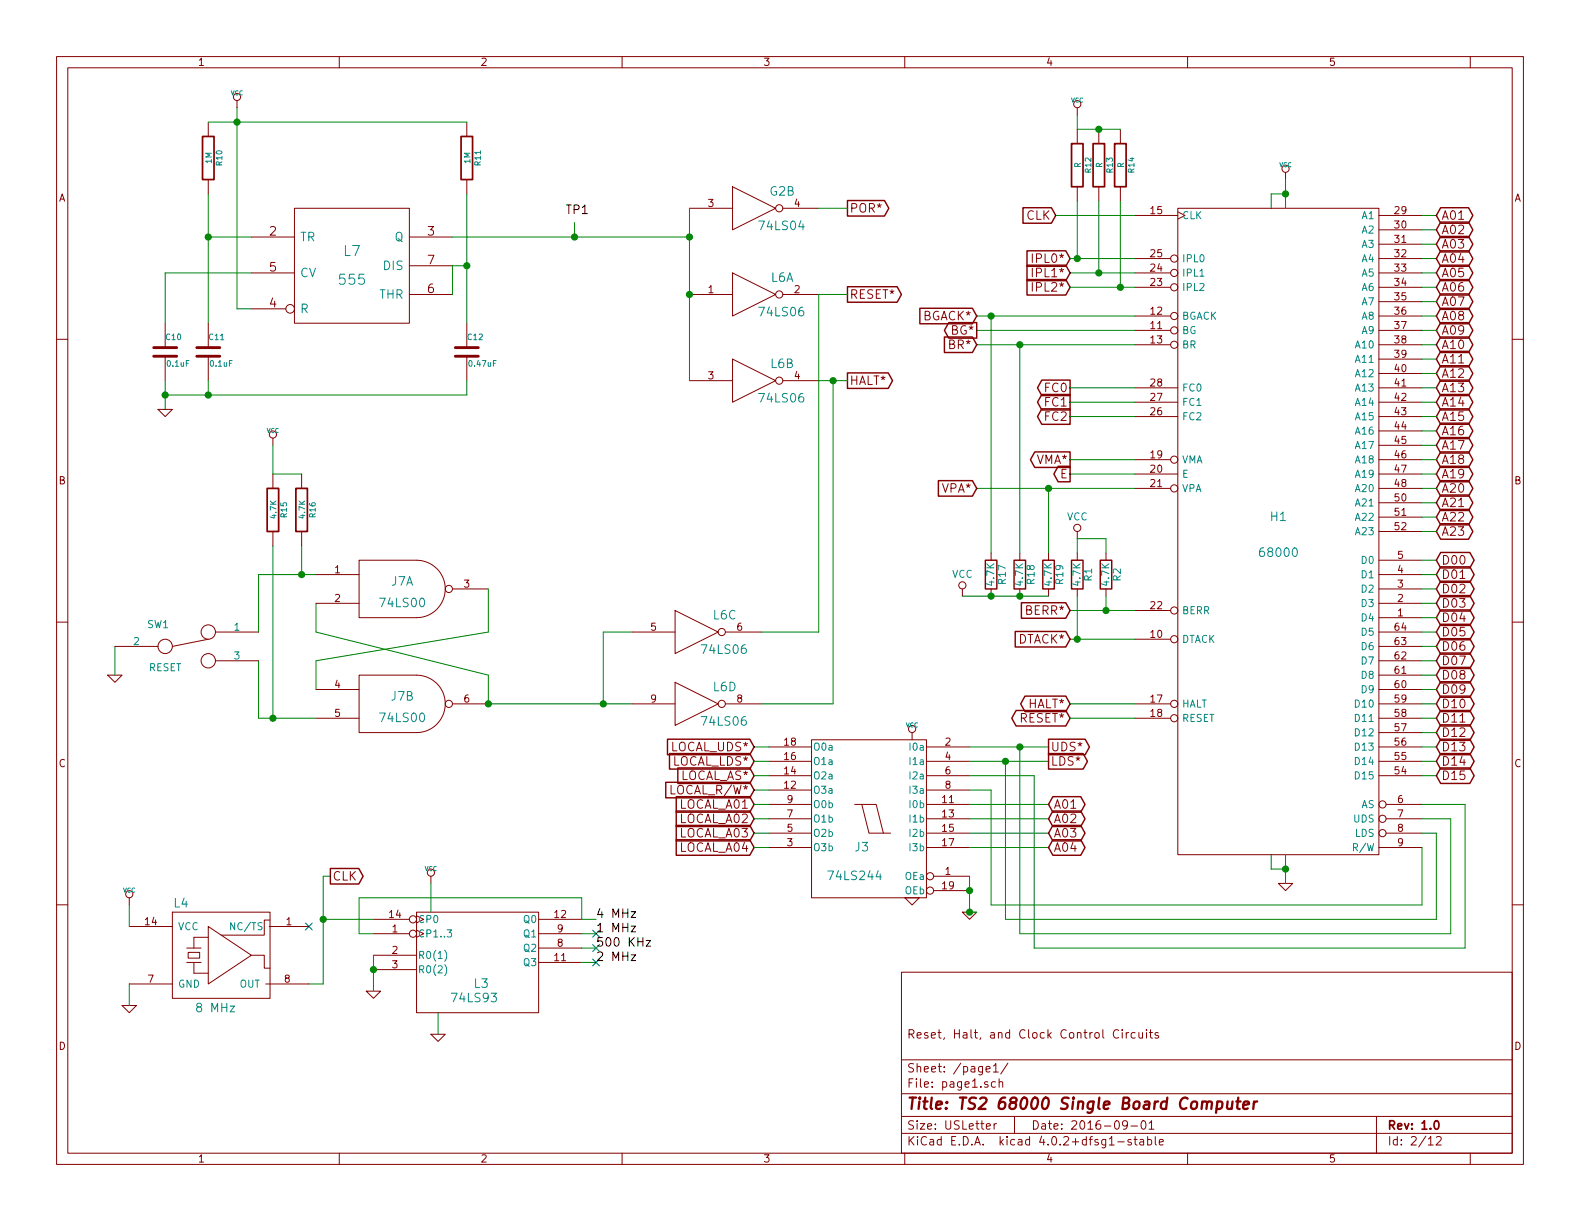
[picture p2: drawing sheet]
<svg xmlns="http://www.w3.org/2000/svg" width="279mm" height="216mm" viewBox="0 0 279 216" stroke-linecap="round" stroke-linejoin="round" font-family="sans-serif">
<g fill="none" stroke="#840000" stroke-width=".18">
<path d="M10 10h259.4v195.9h-259.4zM12 12h255.4v191.9h-255.4zM41.9 17.8v1.3M60 10v2M110 10v2M160 10v2M190.5 19.1v1.2M210 10v2M260 10v2M36.8 21.6v2.5M36.8 31.8v2.5M52.1 36.8h20.3v20.4h-20.3z"/>
<path d="M82.5 21.6v2.5M82.5 31.8v2.5M121.9 36.8h7.6M129.5 33l7.7 3.8-7.7 3.8zM138.4 36.8h6.4M190.5 22.9v2.5M190.5 33v2.6M194.3 22.9v2.5M194.3 33v2.6M198.1 22.9v2.5M198.1 33v2.6M200.7 38.1h7.6"/>
<path d="M208.3 36.8h35.5v114.3h-35.5zM208.3 37.5l1.2 .6-1.2 .6M227.3 30.5v1.3M243.8 38.1h7.7M10 60h2M29.2 57.2v4.3M36.8 57.2v4.3M44.4 48.3h7.7M44.4 41.9h7.7M44.4 54.6h6.1M72.4 41.9h7.6M72.4 52.1h7.6"/>
<path d="M72.4 47h7.6M82.5 57.2v4.3M121.9 52.1h7.6M129.5 48.3l7.7 3.8-7.7 3.8zM138.4 52.1h6.4M200.7 58.4h6.3M200.7 55.9h6.3M200.7 45.7h6.3M200.7 50.8h6.3M200.7 48.3h6.3M243.8 40.6h7.7M243.8 58.4h7.7"/>
<path d="M243.8 43.2h7.7M243.8 55.9h7.7M243.8 45.7h7.7M243.8 50.8h7.7M243.8 48.3h7.7M243.8 53.3h7.7M267.4 60h2M27.9 72.4h2.6l-1.3 1.3zM29.2 63v4.3M36.8 63v4.3M48.3 77.5v1.2M82.5 63v4.3"/>
<path d="M121.9 67.3h7.6M129.5 63.5l7.7 3.8-7.7 3.8zM138.4 67.3h6.4M200.7 68.6h7.6M200.7 71.1h7.6M200.7 61h6.3M200.7 73.7h7.6M243.8 66h7.7M243.8 68.6h7.7M243.8 71.1h7.7M243.8 61h7.7M243.8 73.7h7.7"/>
<path d="M243.8 76.2h7.7M243.8 78.7h7.7M243.8 63.5h7.7M48.3 83.8v2.6M48.3 94v2.5M53.3 83.8v2.6M53.3 94v2.5M63.5 99.1h10.2a5.1 5.1 0 0 1 5 5 5.1 5.1 0 0 1-5 5.1h-10.2zM175.3 97.8v1.3M180.3 97.8v1.3M185.4 97.8v1.3M190.5 94v1.3"/>
<path d="M190.5 97.8v1.3M195.6 97.8v1.3M200.7 83.8h7.6M200.7 86.4h6.3M200.7 81.3h6.3M243.8 99.1h7.7M243.8 83.8h7.7M243.8 88.9h7.7M243.8 86.4h7.7M243.8 91.4h7.7M243.8 94h7.7M243.8 81.3h7.7"/>
<path d="M10 110h2M19 119.4h2.6l-1.3 1.3zM20.3 114.3h7.6M36.8 113l-6.3 1.3M38.1 116.8h7.6M38.1 111.8h7.6M55.9 106.7h7.6M55.9 101.6h7.6M63.5 119.4h10.2a5.1 5.1 0 0 1 5 5.1 5.1 5.1 0 0 1-5 5h-10.2zM80 104.1h6.4M111.8 111.8h7.6M119.4 108l7.6 3.8-7.6 3.8z"/>
<path d="M128.3 111.8h6.3M170.2 104.1v1.3M175.3 104.1v1.3M180.3 104.1v1.3M185.4 104.1v1.3M190.5 104.1v1.3M195.6 104.1v1.3M200.7 113h6.3M200.7 108h6.3M243.8 109.2h7.7M243.8 106.7h7.7M243.8 104.1h7.7"/>
<path d="M243.8 101.6h7.7M243.8 119.4h7.7M243.8 116.8h7.7M243.8 114.3h7.7M243.8 111.8h7.7M267.4 110h2M55.9 121.9h7.6M55.9 127h7.6M80 124.5h6.4M111.8 124.5h7.6M119.4 120.7l7.6 3.8-7.6 3.8zM128.3 124.5h6.3"/>
<path d="M135.9 137.2h7.6M135.9 134.6h7.6M135.9 132.1h7.6M135.9 139.7h7.6M143.5 130.8h20.3v28h-20.3zM161.3 129.5v1.3M163.8 137.2h7.6M163.8 134.6h7.6M163.8 132.1h7.6M163.8 139.7h7.6M200.7 124.5h6.3M200.7 127h6.3"/>
<path d="M243.8 121.9h7.7M243.8 137.2h7.7M243.8 134.6h7.7M243.8 132.1h7.7M243.8 124.5h7.7M243.8 129.5h7.7M243.8 127h7.7M10 160h2M22.9 158.8v1.2M76.2 154.9v1.3M135.9 142.2h7.6M135.9 144.8h7.6"/>
<path d="M135.9 147.3h7.6M135.9 149.9h7.6M151.1 142.2h3.8l1.3 5.1h1.3M152.4 142.2l1.3 5.1h2.5M160 158.8h2.6l-1.3 1.2zM163.8 142.2h7.6M163.8 144.8h7.6M163.8 147.3h7.6M163.8 149.9h7.6M165.1 154.9h6.3M165.1 157.5h6.3M226.1 156.2h2.5l-1.3 1.3z"/>
<path d="M243.8 149.9h7.7M245.1 142.2h6.4M245.1 144.8h6.4M245.1 147.3h6.4M267.4 160h2M21.6 177.8h2.5l-1.2 1.3zM22.9 163.8h7.6M22.9 174h7.6M30.5 161.3h17.3v15.2h-17.3zM33 167.6h2.6M33 170.2h2.6M33.3 168.4h2v1h-2z"/>
<path d="M34.3 170.2v1.9h2.5M36.8 165.7h-2.5v1.9M36.8 163.8l7.6 5.1-7.6 5.1zM44.4 168.9h2.3v2.3h1.1M47 174h7.6M47.6 163.8h7M47.8 162.7h-1.1v2.7h-7.6M64.8 175.3h2.5l-1.3 1.2zM66 165.1h6.4M66 168.9h7.7M66 171.5h7.7M66 162.6h6.4"/>
<path d="M73.7 161.3h21.5v17.8h-21.5zM95.2 165.1h7.7M95.2 167.6h7.7M95.2 170.2h7.7M95.2 162.6h7.7M159.4 171.9h108v32h-108zM170.2 161.3h2.5l-1.3 1.3zM76.2 182.9h2.5l-1.2 1.3zM159.4 197.4h108M159.4 193.4h108M159.4 187.4h108M174.4 189.1l.7-.2-.1-.3h-.4l-.2 .2v.7h.6"/>
<path d="M174.4 199.2l.7-.2v-.2l-.4-.1-.3 .2 .1 .7h.6M175.7 188.5l.4-.4v1.5M175.7 189.6h.8M175.8 198.7v1M176 191.3h-.4l-.3 .2 .1 .6 .2 .2 .4-.1M176.2 198.7l-.4 .3M176.7 191.4l.2-.1h.4v1M176.7 190.8v1.5M178.2 188l-1.2 1.9M179.4 197.4v3M197.8 182.2a.7 .7 0 0 0-.9 .2 .7 .7 0 0 0 .1 1 .55 .55 0 0 0 .8 0M198.5 182.1v.1"/>
<path d="M198.5 182.6v1M199.2 182.6v1M199.4 198.8l-.3 .3h-.3l-.3-.3v-.3l.2-.3h.4l.2 .1a1.19 1.19 0 0 1-.2 1.3l-.4 .1M199.6 182.6l-.4 .3M200 199.1h1.1M200.7 182.7l-.4-.1-.3 .3 .1 .5 .2 .2 .4-.1M201.4 182.6l.1 .9 .3 .1 .2-.2M202 198.2h.1a.81 .81 0 0 1 .6 .6 .81 .81 0 0 1-.3 .8l-.1 .1a.8 .8 0 0 1-.6-.7 .8 .8 0 0 1 .3-.8zM202 182.6v1M202.7 182.1v.1M202.7 182.6v1M203.2 198.6l.4-.4v1.5"/>
<path d="M203.2 199.7h.9M203.3 182.6h.5M203.5 182.1v1.3l.3 .2M204.8 182.7a.37 .37 0 0 0-.6 .1l.1 .2 .5 .1 .1 .2-.2 .3-.5-.1M243.4 197.4v6.5M60 203.9v2M110 203.9v2M159.4 200.4h108M160 203.9v2M197.7 201.9h1.1M200 201.5a.37 .37 0 0 0-.6 .2l.1 .2 .5 .1 .1 .2-.2 .3-.5-.1M200.5 201.5h.6"/>
<path d="M200.7 201v1.3l.4 .2M201.6 201.5h.6v1M202.2 201.8l-.4 .1-.3 .2 .3 .4 .4-.1M202.9 201.5h.5l.3 .3-.2 .6h-.6M202.9 201v1.5M204.3 201v1.3l.2 .2M205 202l.7-.2v-.3h-.5l-.2 .2 .1 .7h.6M210 203.9v2M252.6 201.4l.4-.4v1.5M252.6 202.5h.8M254 201.1l.2-.1h.4l.3 .4-1 1.1h1M260 203.9v2"/>
<circle cx="41.9" cy="17.1" r=".63"/>
<circle cx="190.5" cy="18.4" r=".63"/>
<circle cx="137.8" cy="36.8" r=".63"/>
<circle cx="227.3" cy="29.8" r=".63"/>
<circle cx="51.3" cy="54.6" r=".76"/>
<circle cx="137.8" cy="52.1" r=".63"/>
<circle cx="207.6" cy="48.3" r=".63"/>
<circle cx="207.6" cy="45.7" r=".63"/>
<circle cx="207.6" cy="55.9" r=".63"/>
<circle cx="207.6" cy="50.8" r=".63"/>
<circle cx="207.6" cy="58.4" r=".63"/>
<circle cx="48.3" cy="76.8" r=".63"/>
<circle cx="137.8" cy="67.3" r=".63"/>
<circle cx="207.6" cy="61" r=".63"/>
<circle cx="190.5" cy="93.3" r=".63"/>
<circle cx="207.6" cy="86.4" r=".63"/>
<circle cx="207.6" cy="81.3" r=".63"/>
<circle cx="29.2" cy="114.3" r="1.27"/>
<circle cx="36.8" cy="111.8" r="1.27"/>
<circle cx="36.8" cy="116.8" r="1.27"/>
<circle cx="79.4" cy="104.1" r=".63"/>
<circle cx="127.6" cy="111.8" r=".63"/>
<circle cx="170.2" cy="103.5" r=".63"/>
<circle cx="207.6" cy="113" r=".63"/>
<circle cx="207.6" cy="107.9" r=".63"/>
<circle cx="79.4" cy="124.5" r=".63"/>
<circle cx="127.6" cy="124.5" r=".63"/>
<circle cx="161.3" cy="128.9" r=".63"/>
<circle cx="207.6" cy="124.5" r=".63"/>
<circle cx="207.6" cy="127" r=".63"/>
<circle cx="22.9" cy="158.1" r=".63"/>
<circle cx="76.2" cy="154.3" r=".63"/>
<circle cx="164.5" cy="157.5" r=".63"/>
<circle cx="164.5" cy="154.9" r=".63"/>
<circle cx="244.5" cy="147.3" r=".63"/>
<circle cx="244.5" cy="142.2" r=".63"/>
<circle cx="244.5" cy="144.8" r=".63"/>
<circle cx="73" cy="162.6" r=".63"/>
<circle cx="73" cy="165.1" r=".63"/>
</g>
<path d="M35.8 24.1h2v7.7h-2zM81.5 24.1h2.1v7.7h-2.1zM189.5 25.4h2v7.6h-2zM193.3 25.4h2v7.6h-2zM197.1 25.4h2v7.6h-2zM47.2 86.4h2.1v7.6h-2.1zM52.3 86.4h2.1v7.6h-2.1zM253.7 198.3l.2-.1a.81 .81 0 0 1 .6 .6 .81 .81 0 0 1-.2 .8l-.2 .1a.79 .79 0 0 1-.4-1.4z" fill="none" stroke="#840000" stroke-width=".3"/>
<path d="M215.3 194.8a.65 .65 0 0 1 .8 .1l-.1 1a.67 .67 0 0 1-.9 .1M215.3 194.8l-.3 2M217.1 194.8l-.1 1.2a.56 .56 0 0 0 .8-.1M218 194.8l-.2 1.3M218.6 194.8h.8M219 194.1l-.2 1.7v.2l.4 .1M219.9 195.4l1-.2-.1-.4h-.8l-.2 1 .3 .3 .5-.1M221.8 194.8l-.2 1.3M222.3 194.8a.54 .54 0 0 0-.6 .3" fill="none" stroke="#840000" stroke-width=".41"/>
<path d="M78.6 168a1.51 1.51 0 0 1 0 2M78.6 170.6a1.51 1.51 0 0 1 0 1.9" fill="none" stroke="#008484" stroke-width=".18"/>
<path d="M27.2 63h4M27.2 61.5h4M34.8 63h4.1M34.8 61.5h4.1M80.5 63h4.1M80.5 61.5h4.1" fill="none" stroke="#840000" stroke-width=".51"/>
<g fill="none" stroke="#840000" stroke-width=".25">
<path d="M149.9 35.5h6.5l.8 1.3-.8 1.4h-6.5zM180.9 36.7h5l.8 1.4-.8 1.4h-5zM254.8 39.3h4.9l.8 1.3-.8 1.4h-4.9l-.8-1.4zM254.8 36.7h4.9l.8 1.4-.8 1.4h-4.9l-.8-1.4zM149.9 50.7h8.7l.8 1.4-.8 1.3h-8.7zM162.7 54.5h9.3l.7 1.4-.7 1.4h-9.3zM167 59.6h5l.7 1.4-.7 1.3h-5zM167.8 57h4.9v2.8h-4.9l-.8-1.4zM181.6 44.3h6.9l.7 1.4-.7 1.4h-6.9zM181.6 46.9h6.9l.7 1.4-.7 1.3h-6.9zM181.6 49.4h6.9l.7 1.4-.7 1.4h-6.9zM254.8 46.9h4.9l.8 1.4-.8 1.3h-4.9l-.8-1.3z"/>
<path d="M254.8 49.4h4.9l.8 1.4-.8 1.4h-4.9l-.8-1.4zM254.8 52h4.9l.8 1.3-.8 1.4h-4.9l-.8-1.4zM254.8 54.5h4.9l.8 1.4-.8 1.4h-4.9l-.8-1.4zM254.8 57h4.9l.8 1.4-.8 1.4h-4.9l-.8-1.4zM254.8 59.6h4.9l.8 1.4-.8 1.3h-4.9l-.8-1.3zM254.8 44.3h4.9l.8 1.4-.8 1.4h-4.9l-.8-1.4zM254.8 41.8h4.9l.8 1.4-.8 1.4h-4.9l-.8-1.4zM149.9 65.9h7.2l.7 1.4-.7 1.4h-7.2zM183 79.9h6.2v2.8h-6.2l-.8-1.4zM184.2 67.2h5v2.8h-5l-.7-1.4zM184.2 69.7h5v2.8h-5l-.7-1.4zM184.2 72.3h5v2.7h-5l-.7-1.3z"/>
<path d="M254.8 67.2h4.9l.8 1.4-.8 1.4h-4.9l-.8-1.4zM254.8 62.1h4.9l.8 1.4-.8 1.4h-4.9l-.8-1.4zM254.8 64.7h4.9l.8 1.3-.8 1.4h-4.9l-.8-1.4zM254.8 69.7h4.9l.8 1.4-.8 1.4h-4.9l-.8-1.4zM254.8 72.3h4.9l.8 1.4-.8 1.3h-4.9l-.8-1.3zM254.8 74.8h4.9l.8 1.4-.8 1.4h-4.9l-.8-1.4zM254.8 77.4h4.9l.8 1.3-.8 1.4h-4.9l-.8-1.4zM254.8 79.9h4.9l.8 1.4-.8 1.4h-4.9l-.8-1.4zM165.9 85h6.1l.7 1.4-.7 1.3h-6.1zM174.2 99.1h2.1v5h-2.1zM179.3 99.1h2.1v5h-2.1zM184.4 99.1h2v5h-2z"/>
<path d="M187.1 82.4h2.1v2.8h-2.1l-.7-1.4zM189.5 99.1h2v5h-2zM194.6 99.1h2v5h-2zM254.8 97.7h5.1l.8 1.4-.8 1.3h-5.1l-.8-1.3zM254.8 82.4h4.9l.8 1.4-.8 1.4h-4.9l-.8-1.4zM254.8 85h4.9l.8 1.4-.8 1.3h-4.9l-.8-1.3zM254.8 87.5h4.9l.8 1.4-.8 1.4h-4.9l-.8-1.4zM254.8 90.1h4.9l.8 1.3-.8 1.4h-4.9l-.8-1.4zM254.8 92.6h4.9l.8 1.4-.8 1.4h-4.9l-.8-1.4zM179.5 111.7h9l.7 1.3-.7 1.4h-9zM180.6 106.6h7.9l.7 1.4-.7 1.3h-7.9zM254.8 100.2h5.1l.8 1.4-.8 1.4h-5.1l-.8-1.4z"/>
<path d="M254.8 102.8h5.1l.8 1.3-.8 1.4h-5.1l-.8-1.4zM254.8 105.3h5.1l.8 1.4-.8 1.4h-5.1l-.8-1.4zM254.8 107.8h5.1l.8 1.4-.8 1.4h-5.1l-.8-1.4zM254.8 110.4h5.1l.8 1.4-.8 1.3h-5.1l-.8-1.3zM254.8 112.9h5.1l.8 1.4-.8 1.4h-5.1l-.8-1.4zM254.8 115.5h5.1l.8 1.3-.8 1.4h-5.1l-.8-1.4zM254.8 118h5.1l.8 1.4-.8 1.4h-5.1l-.8-1.4zM117.7 138.3h14.9l.7 1.4-.7 1.4h-14.9zM118 130.7h14.6l.7 1.4-.7 1.4h-14.6zM118.4 133.2h14.2l.7 1.4-.7 1.4h-14.2zM119.9 135.8h12.7l.7 1.4-.7 1.3h-12.7zM179.7 125.6h8.8l.7 1.4-.7 1.4h-8.8l-.8-1.4z"/>
<path d="M181.3 123.1h7.2l.7 1.4-.7 1.3h-7.2l-.8-1.3zM185.4 130.7h6.5l.8 1.4-.8 1.4h-6.5zM185.4 133.2h6.1l.8 1.4-.8 1.4h-6.1zM254.8 120.5h5.1l.8 1.4-.8 1.4h-5.1l-.8-1.4zM254.8 123.1h5.1l.8 1.4-.8 1.3h-5.1l-.8-1.3zM254.8 125.6h5.1l.8 1.4-.8 1.4h-5.1l-.8-1.4zM254.8 128.2h5.1l.8 1.3-.8 1.4h-5.1l-.8-1.4zM254.8 130.7h5.1l.8 1.4-.8 1.4h-5.1l-.8-1.4zM254.8 133.2h5.1l.8 1.4-.8 1.4h-5.1l-.8-1.4zM254.8 135.8h5.1l.8 1.4-.8 1.3h-5.1l-.8-1.3zM58.4 153.6h5l.8 1.3-.8 1.4h-5zM119.6 140.9h13l.7 1.3-.7 1.4h-13z"/>
<path d="M119.6 143.4h13l.7 1.4-.7 1.4h-13zM119.6 145.9h13l.7 1.4-.7 1.4h-13zM119.6 148.5h13l.7 1.4-.7 1.3h-13zM186.2 140.9h4.9l.8 1.3-.8 1.4h-4.9l-.8-1.4zM186.2 148.5h4.9l.8 1.4-.8 1.3h-4.9l-.8-1.3zM186.2 145.9h4.9l.8 1.4-.8 1.4h-4.9l-.8-1.4zM186.2 143.4h4.9l.8 1.4-.8 1.4h-4.9l-.8-1.4z"/>
</g>
<path d="M54 163.2l1.2 1.2M55.2 163.2l-1.2 1.2M104.8 164.5l1.2 1.2M104.8 167l1.2 1.2M104.8 169.6l1.2 1.2M106 164.5l-1.2 1.2M106 167l-1.2 1.2M106 169.6l-1.2 1.2" fill="none" stroke="#000084" stroke-width=".18"/>
<path d="M111.6 161.2h.8l-.8 1h.8M111.6 163.8h.8l-.8 1h.8M111.6 168.8h.8l-.8 1h.8M114.3 166.3h.8l-.8 1h.8" fill="none" stroke="#000" stroke-width=".18"/>
<g fill="none" stroke="#008400" stroke-width=".18">
<path d="M41.9 19.1v35.5h2.5M36.8 34.3v22.9M36.8 21.6h45.7M82.5 34.3v22.9M101.6 39.4v2.5M121.9 36.8v30.5M144.8 36.8h5.1M186.7 38.1h14M190.5 20.3v2.6h7.6M190.5 35.6v10.1M194.3 35.6v12.7M198.1 35.6v15.2"/>
<path d="M227.3 34.3h-2.5v2.5M227.3 31.8v5M251.5 38.1h2.5M36.8 41.9h7.6M44.4 48.3h-15.2v8.9M80 41.9h41.9M82.5 47h-2.5v5.1M149.9 52.1h-5.1v59.7h-10.2M172.7 55.9h28M172.7 58.4h28M175.3 55.9v41.9M189.2 45.7h11.5"/>
<path d="M189.2 48.3h11.5M189.2 50.8h11.5M251.5 45.7h2.5M251.5 48.3h2.5M251.5 50.8h2.5M251.5 55.9h2.5M251.5 43.2h2.5M251.5 40.6h2.5M251.5 53.3h2.5M251.5 58.4h2.5M29.2 67.3v5.1M36.8 67.3v2.6"/>
<path d="M48.3 78.7v5.1h5M82.5 67.3v2.6h-53.3M144.8 67.3h5.1M147.3 67.3v57.2h-12.7M172.7 61h28M180.3 61v36.8M189.2 68.6h11.5M189.2 71.1h11.5M189.2 73.7h11.5M251.5 68.6h2.5M251.5 71.1h2.5M251.5 73.7h2.5"/>
<path d="M251.5 61h2.5M251.5 63.5h2.5M251.5 66h2.5M251.5 78.7h2.5M251.5 76.2h2.5M48.3 96.5v30.5M53.3 96.5v5.1M172.7 86.4h28M185.4 86.4v11.4M189.2 83.8h11.5M189.2 81.3h11.5M190.5 97.8v-2.5h5.1v2.5"/>
<path d="M251.5 83.8h2.5M251.5 86.4h2.5M251.5 99.1h2.5M251.5 81.3h2.5M251.5 94h2.5M251.5 91.4h2.5M251.5 88.9h2.5M20.3 114.3v5.1M45.7 116.8v10.2h10.2M55.9 101.6h-10.2v10.2M55.9 106.7v5.1l30.5 7.6v5.1h25.4M86.4 104.1v7.7l-30.5 5v5.1"/>
<path d="M111.8 111.8h-5.1v12.7M170.2 105.4h15.2M189.2 113h11.5M189.2 108h11.5M190.5 105.4v7.6M195.6 105.4v2.6M251.5 101.6h2.5M251.5 111.8h2.5M251.5 119.4h2.5M251.5 116.8h2.5M251.5 114.3h2.5M251.5 109.2h2.5"/>
<path d="M251.5 106.7h2.5M251.5 104.1h2.5M133.3 132.1h2.6M133.3 134.6h2.6M133.3 137.2h2.6M133.3 139.7h2.6M171.4 137.2h11.5v30.4h76.2v-25.4h-7.6M171.4 132.1h14M171.4 134.6h14M171.4 139.7h3.9v20.3h76.2v-10.1M177.8 134.6v28h76.2v-15.3h-2.5M180.3 132.1v33h76.2v-20.3h-5"/>
<path d="M189.2 127h11.5M189.2 124.5h11.5M251.5 132.1h2.5M251.5 134.6h2.5M251.5 137.2h2.5M251.5 127h2.5M251.5 124.5h2.5M251.5 129.5h2.5M251.5 121.9h2.5M58.4 154.9h-1.3v19.1h-2.5M76.2 156.2v5.1M133.3 142.2h2.6"/>
<path d="M133.3 144.8h2.6M133.3 147.3h2.6M133.3 149.9h2.6M171.4 142.2h14M171.4 144.8h14M171.4 147.3h14M171.4 149.9h14M171.4 154.9v6.4h1.3M224.8 151.1v2.6h2.5M227.3 151.1v5.1M22.9 160v3.8M22.9 174v3.8"/>
<path d="M57.1 162.6h8.9M66 168.9v6.4M77.5 179.1v3.8M102.9 165.1h2.5M102.9 167.6h2.5M102.9 170.2h2.5M105.4 162.6h-2.5v-3.8h-39.4v6.3h2.5"/>
</g>
<g fill="#008400" stroke="#008400" stroke-width=".25">
<circle cx="227.3" cy="34.3" r=".51"/>
<circle cx="227.3" cy="153.7" r=".51"/>
<circle cx="190.5" cy="45.7" r=".51"/>
<circle cx="194.3" cy="48.3" r=".51"/>
<circle cx="198.1" cy="50.8" r=".51"/>
<circle cx="194.3" cy="22.9" r=".51"/>
<circle cx="66" cy="171.5" r=".51"/>
<circle cx="171.5" cy="157.5" r=".51"/>
<circle cx="171.5" cy="161.3" r=".51"/>
<circle cx="48.3" cy="127" r=".51"/>
<circle cx="53.3" cy="101.6" r=".51"/>
<circle cx="106.7" cy="124.5" r=".51"/>
<circle cx="82.6" cy="47" r=".51"/>
<circle cx="36.8" cy="41.9" r=".51"/>
<circle cx="41.9" cy="21.6" r=".51"/>
<circle cx="36.8" cy="69.9" r=".51"/>
<circle cx="121.9" cy="52.1" r=".51"/>
<circle cx="101.6" cy="41.9" r=".51"/>
<circle cx="57.2" cy="162.6" r=".51"/>
<circle cx="147.3" cy="67.3" r=".51"/>
<circle cx="180.3" cy="105.4" r=".51"/>
<circle cx="175.3" cy="105.4" r=".51"/>
<circle cx="195.6" cy="108" r=".51"/>
<circle cx="190.5" cy="113" r=".51"/>
<circle cx="180.3" cy="61" r=".51"/>
<circle cx="175.3" cy="55.9" r=".51"/>
<circle cx="185.4" cy="86.4" r=".51"/>
<circle cx="86.4" cy="124.5" r=".51"/>
<circle cx="29.2" cy="69.9" r=".51"/>
<circle cx="121.9" cy="41.9" r=".51"/>
<circle cx="180.3" cy="132.1" r=".51"/>
<circle cx="177.8" cy="134.6" r=".51"/>
</g>
<text font-size="2.8" fill="#840000" x="160.4" y="196.2">Title: TS2 68000 Single Board Computer</text>
<g font-size="2.5" fill="#008484">
<text x="60.8" y="45.3">L7</text>
<text x="60.2" y="50.3">555</text>
</g>
<g font-size="2.1" fill="#008484">
<text x="136.1" y="34.6">G2B</text>
<text x="134.5" y="40.7">74LS04</text>
<text x="53.1" y="42.7">TR</text>
<text x="67.8" y="47.8">DIS</text>
<text x="69.7" y="42.7">Q</text>
<text x="53.1" y="49">CV</text>
<text x="67" y="52.8">THR</text>
<text x="136.3" y="49.8">L6A</text>
<text x="53.1" y="55.4">R</text>
<text x="134.5" y="55.9">74LS06</text>
<text x="136.3" y="65.1">L6B</text>
<text x="134.5" y="71.2">74LS06</text>
<text x="224.7" y="92.1">H1</text>
<text x="223.1" y="98.5">68000</text>
<text x="67.4" y="107.4">74LS00</text>
<text x="69.2" y="103.6">J7A</text>
<text x="126.1" y="109.5">L6C</text>
<text x="124.3" y="115.6">74LS06</text>
<text x="69.2" y="123.9">J7B</text>
<text x="126.1" y="122.2">L6D</text>
<text x="67.4" y="127.7">74LS00</text>
<text x="124.3" y="128.3">74LS06</text>
<text x="146.8" y="155.6">74LS244</text>
<text x="151.2" y="150.5">J3</text>
<text x="30.8" y="160.5">L4</text>
<text x="35.1" y="179">8 MHz</text>
<text x="80.1" y="177.2">74LS93</text>
<text x="83.8" y="174.7">L3</text>
</g>
<g font-size="2.1" fill="#840000">
<text x="47.7" y="41.7">2</text>
<text x="75.6" y="41.7">3</text>
<text x="150.3" y="37.6">POR*</text>
<text x="181.4" y="38.9">CLK</text>
<text x="254.9" y="41.4">A02</text>
<text x="254.9" y="38.9">A01</text>
<text x="75.6" y="46.7">7</text>
<text x="183" y="46.5">IPL0*</text>
<text x="254.9" y="46.5">A04</text>
<text x="254.9" y="43.9">A03</text>
<text x="47.7" y="48">5</text>
<text x="75.6" y="51.8">6</text>
<text x="150.3" y="52.8">RESET*</text>
<text x="183" y="49">IPL1*</text>
<text x="183" y="51.6">IPL2*</text>
<text x="254.9" y="49">A05</text>
<text x="254.9" y="51.6">A06</text>
<text x="47.7" y="54.4">4</text>
<text x="163.2" y="56.6">BGACK*</text>
<text x="168.3" y="59.2">BG*</text>
<text x="254.9" y="54.1">A07</text>
<text x="254.9" y="56.6">A08</text>
<text x="254.9" y="59.2">A09</text>
<text x="167.9" y="61.7">BR*</text>
<text x="254.9" y="61.7">A10</text>
<text x="254.9" y="64.3">A11</text>
<text x="150.3" y="68.1">HALT*</text>
<text x="184.8" y="69.3">FC0</text>
<text x="184.8" y="71.9">FC1</text>
<text x="254.9" y="69.3">A13</text>
<text x="254.9" y="66.8">A12</text>
<text x="254.9" y="71.9">A14</text>
<text x="184.8" y="74.4">FC2</text>
<text x="254.9" y="74.4">A15</text>
<text x="254.9" y="77">A16</text>
<text x="183.3" y="82">VMA*</text>
<text x="254.9" y="79.5">A17</text>
<text x="254.9" y="82">A18</text>
<text x="166.6" y="87.1">VPA*</text>
<text x="187.4" y="84.6">E</text>
<text x="254.9" y="84.6">A19</text>
<text x="254.9" y="87.1">A20</text>
<text x="254.9" y="89.7">A21</text>
<text x="254.9" y="92.2">A22</text>
<text x="254.9" y="94.7">A23</text>
<text x="254.9" y="99.8">D00</text>
<text x="254.9" y="102.4">D01</text>
<text x="254.9" y="104.9">D02</text>
<text x="254.9" y="107.4">D03</text>
<text x="180.1" y="113.8">DTACK*</text>
<text x="181.5" y="108.7">BERR*</text>
<text x="254.9" y="110">D04</text>
<text x="254.9" y="112.5">D05</text>
<text x="254.9" y="115.1">D06</text>
<text x="254.9" y="117.6">D07</text>
<text x="181.8" y="125.2">HALT*</text>
<text x="254.9" y="120.1">D08</text>
<text x="254.9" y="122.7">D09</text>
<text x="254.9" y="125.2">D10</text>
<text x="180.4" y="127.8">RESET*</text>
<text x="254.9" y="127.8">D11</text>
<text x="254.9" y="130.3">D12</text>
<text x="118.6" y="132.8">LOCAL_UDS*</text>
<text x="118.9" y="135.4">LOCAL_LDS*</text>
<text x="120.2" y="137.9">LOCAL_AS*</text>
<text x="185.8" y="132.8">UDS*</text>
<text x="185.8" y="135.4">LDS*</text>
<text x="254.9" y="132.8">D13</text>
<text x="254.9" y="135.4">D14</text>
<text x="254.9" y="137.9">D15</text>
<text x="119" y="140.5">LOCAL_R/W*</text>
<text x="120" y="143">LOCAL_A01</text>
<text x="186.3" y="143">A01</text>
<text x="120" y="145.5">LOCAL_A02</text>
<text x="120" y="148.1">LOCAL_A03</text>
<text x="186.3" y="148.1">A03</text>
<text x="186.3" y="145.5">A02</text>
<text x="58.8" y="155.7">CLK</text>
<text x="120" y="150.6">LOCAL_A04</text>
<text x="186.3" y="150.6">A04</text>
<text x="160.4" y="183.6">Reset, Halt, and Clock Control Circuits</text>
<text x="160.4" y="189.6">Sheet: /page1/</text>
<text x="160.4" y="192.3">File: page1.sch</text>
<text x="160.4" y="202.5">KiCad E.D.A. kicad 4.0.2+dfsg1-stable</text>
<text x="160.4" y="199.7">Size: USLetter</text>
<text x="182.4" y="199.7">Date: 2016-09-01</text>
<text x="245.4" y="199.7">Rev: 1.0</text>
<text x="245.4" y="202.5">Id: 2/12</text>
</g>
<g font-size="2.1">
<text x="100.3" y="37.8">TP1</text>
<text x="105.4" y="162.3">4 MHz</text>
<text x="105.4" y="164.8">1 MHz</text>
<text x="105.4" y="167.4">500 KHz</text>
<text x="105.4" y="169.9">2 MHz</text>
</g>
<g font-size="1.8" fill="#840000">
<text x="35" y="11.6">1</text>
<text x="85" y="11.6">2</text>
<text x="135" y="11.6">3</text>
<text x="185" y="11.6">4</text>
<text x="235" y="11.6">5</text>
<text x="10.4" y="35.6">A</text>
<text x="267.8" y="35.6">A</text>
<text x="125.2" y="36.6">3</text>
<text x="140.5" y="36.6">4</text>
<text x="203.5" y="37.8">15</text>
<text x="246.7" y="40.4">30</text>
<text x="246.7" y="37.8">29</text>
<text x="203.5" y="45.5">25</text>
<text x="246.7" y="42.9">31</text>
<text x="246.7" y="45.5">32</text>
<text x="125.2" y="51.8">1</text>
<text x="140.5" y="51.8">2</text>
<text x="203.5" y="50.5">23</text>
<text x="203.5" y="48">24</text>
<text x="246.7" y="48">33</text>
<text x="246.7" y="50.5">34</text>
<text x="246.7" y="53.1">35</text>
<text x="203.5" y="58.2">11</text>
<text x="203.5" y="55.6">12</text>
<text x="246.7" y="55.6">36</text>
<text x="246.7" y="58.2">37</text>
<text x="203.5" y="60.7">13</text>
<text x="246.7" y="65.8">40</text>
<text x="246.7" y="60.7">38</text>
<text x="246.7" y="63.2">39</text>
<text x="125.2" y="67.1">3</text>
<text x="140.5" y="67.1">4</text>
<text x="203.5" y="70.9">27</text>
<text x="203.5" y="68.3">28</text>
<text x="246.7" y="68.3">41</text>
<text x="246.7" y="70.9">42</text>
<text x="203.5" y="73.4">26</text>
<text x="246.7" y="73.4">43</text>
<text x="246.7" y="75.9">44</text>
<text x="203.5" y="83.6">20</text>
<text x="203.5" y="81">19</text>
<text x="246.7" y="78.5">45</text>
<text x="246.7" y="81">46</text>
<text x="246.7" y="83.6">47</text>
<text x="10.4" y="85.6">B</text>
<text x="203.5" y="86.1">21</text>
<text x="246.7" y="88.6">50</text>
<text x="246.7" y="86.1">48</text>
<text x="267.8" y="85.6">B</text>
<text x="246.7" y="91.2">51</text>
<text x="246.7" y="93.7">52</text>
<text x="59.2" y="101.3">1</text>
<text x="247.2" y="101.3">4</text>
<text x="247.2" y="98.8">5</text>
<text x="59.2" y="106.4">2</text>
<text x="82.1" y="103.9">3</text>
<text x="203.5" y="107.7">22</text>
<text x="247.2" y="106.4">2</text>
<text x="247.2" y="103.9">3</text>
<text x="115.1" y="111.5">5</text>
<text x="130.3" y="111.5">6</text>
<text x="203.5" y="112.8">10</text>
<text x="246.7" y="111.5">64</text>
<text x="247.2" y="109">1</text>
<text x="246.7" y="119.1">61</text>
<text x="246.7" y="116.6">62</text>
<text x="246.7" y="114">63</text>
<text x="59.2" y="121.7">4</text>
<text x="82.1" y="124.2">6</text>
<text x="115.1" y="124.2">9</text>
<text x="130.3" y="124.2">8</text>
<text x="203.5" y="124.2">17</text>
<text x="246.7" y="121.7">60</text>
<text x="246.7" y="124.2">59</text>
<text x="59.2" y="126.7">5</text>
<text x="138.7" y="131.8">18</text>
<text x="167.2" y="131.8">2</text>
<text x="203.5" y="126.7">18</text>
<text x="246.7" y="131.8">56</text>
<text x="246.7" y="129.3">57</text>
<text x="246.7" y="126.7">58</text>
<text x="10.4" y="135.6">C</text>
<text x="138.7" y="136.9">14</text>
<text x="138.7" y="134.4">16</text>
<text x="167.2" y="134.4">4</text>
<text x="167.2" y="136.9">6</text>
<text x="246.7" y="136.9">54</text>
<text x="246.7" y="134.4">55</text>
<text x="267.8" y="135.6">C</text>
<text x="138.7" y="139.4">12</text>
<text x="139.2" y="142">9</text>
<text x="166.7" y="142">11</text>
<text x="167.2" y="139.4">8</text>
<text x="247.2" y="142">6</text>
<text x="139.2" y="149.6">3</text>
<text x="139.2" y="147.1">5</text>
<text x="139.2" y="144.5">7</text>
<text x="166.7" y="144.5">13</text>
<text x="166.7" y="147.1">15</text>
<text x="166.7" y="149.6">17</text>
<text x="247.2" y="144.5">7</text>
<text x="247.2" y="147.1">8</text>
<text x="247.2" y="149.6">9</text>
<text x="167.2" y="154.7">1</text>
<text x="166.7" y="157.2">19</text>
<text x="25.7" y="163.6">14</text>
<text x="50.6" y="163.6">1</text>
<text x="68.9" y="162.3">14</text>
<text x="69.4" y="164.8">1</text>
<text x="98.1" y="162.3">12</text>
<text x="98.6" y="167.4">8</text>
<text x="98.6" y="164.8">9</text>
<text x="26.2" y="173.7">7</text>
<text x="50.3" y="173.7">8</text>
<text x="69.4" y="168.7">2</text>
<text x="69.4" y="171.2">3</text>
<text x="98.1" y="169.9">11</text>
<text x="10.4" y="185.6">D</text>
<text x="267.8" y="185.6">D</text>
<text x="35" y="205.5">1</text>
<text x="85" y="205.5">2</text>
<text x="135" y="205.5">3</text>
<text x="185" y="205.5">4</text>
<text x="235" y="205.5">5</text>
</g>
<g font-size="1.8" fill="#008484">
<text x="209" y="38.7">CLK</text>
<text x="240.8" y="41.3">A2</text>
<text x="240.8" y="38.7">A1</text>
<text x="209" y="46.4">IPL0</text>
<text x="240.8" y="43.8">A3</text>
<text x="240.8" y="46.4">A4</text>
<text x="209" y="51.4">IPL2</text>
<text x="209" y="48.9">IPL1</text>
<text x="240.8" y="48.9">A5</text>
<text x="240.8" y="51.4">A6</text>
<text x="240.8" y="54">A7</text>
<text x="209" y="59.1">BG</text>
<text x="209" y="56.5">BGACK</text>
<text x="240.8" y="56.5">A8</text>
<text x="240.8" y="59.1">A9</text>
<text x="209" y="61.6">BR</text>
<text x="239.8" y="61.6">A10</text>
<text x="239.8" y="64.1">A11</text>
<text x="209" y="71.8">FC1</text>
<text x="209" y="69.2">FC0</text>
<text x="239.8" y="66.7">A12</text>
<text x="239.8" y="69.2">A13</text>
<text x="239.8" y="71.8">A14</text>
<text x="209" y="74.3">FC2</text>
<text x="239.8" y="74.3">A15</text>
<text x="239.8" y="76.8">A16</text>
<text x="209" y="81.9">VMA</text>
<text x="239.8" y="79.4">A17</text>
<text x="239.8" y="81.9">A18</text>
<text x="209" y="84.5">E</text>
<text x="209" y="87">VPA</text>
<text x="239.8" y="89.5">A21</text>
<text x="239.8" y="84.5">A19</text>
<text x="239.8" y="87">A20</text>
<text x="188.6" y="92">VCC</text>
<text x="239.8" y="92.1">A22</text>
<text x="239.8" y="94.6">A23</text>
<text x="240.8" y="99.7">D0</text>
<text x="168.3" y="102.2">VCC</text>
<text x="175.8" y="103.5" transform="rotate(-90 175.8 103.5)">4.7K</text>
<text x="177.9" y="103.2" transform="rotate(-90 177.9 103.2)">R17</text>
<text x="180.9" y="103.5" transform="rotate(-90 180.9 103.5)">4.7K</text>
<text x="182.9" y="103.2" transform="rotate(-90 182.9 103.2)">R18</text>
<text x="186" y="103.5" transform="rotate(-90 186 103.5)">4.7K</text>
<text x="188" y="103.2" transform="rotate(-90 188 103.2)">R19</text>
<text x="191.1" y="103.5" transform="rotate(-90 191.1 103.5)">4.7K</text>
<text x="193.1" y="102.7" transform="rotate(-90 193.1 102.7)">R1</text>
<text x="196.1" y="103.5" transform="rotate(-90 196.1 103.5)">4.7K</text>
<text x="198.2" y="102.7" transform="rotate(-90 198.2 102.7)">R2</text>
<text x="240.8" y="107.3">D3</text>
<text x="240.8" y="104.8">D2</text>
<text x="240.8" y="102.2">D1</text>
<text x="26" y="111">SW1</text>
<text x="41.4" y="111.5">1</text>
<text x="209" y="113.7">DTACK</text>
<text x="209" y="108.6">BERR</text>
<text x="240.8" y="109.9">D4</text>
<text x="240.8" y="112.4">D5</text>
<text x="23.6" y="114">2</text>
<text x="26.3" y="118.7">RESET</text>
<text x="41.4" y="116.6">3</text>
<text x="240.8" y="117.5">D7</text>
<text x="240.8" y="114.9">D6</text>
<text x="209" y="125.1">HALT</text>
<text x="239.8" y="125.1">D10</text>
<text x="240.8" y="122.6">D9</text>
<text x="240.8" y="120">D8</text>
<text x="209" y="127.6">RESET</text>
<text x="239.8" y="130.2">D12</text>
<text x="239.8" y="127.6">D11</text>
<text x="143.8" y="137.8">O2a</text>
<text x="143.8" y="135.3">O1a</text>
<text x="143.8" y="132.7">O0a</text>
<text x="161.1" y="132.7">I0a</text>
<text x="161.1" y="135.3">I1a</text>
<text x="161.1" y="137.8">I2a</text>
<text x="239.8" y="137.8">D15</text>
<text x="239.8" y="135.3">D14</text>
<text x="239.8" y="132.7">D13</text>
<text x="143.8" y="142.9">O0b</text>
<text x="143.8" y="140.3">O3a</text>
<text x="161" y="142.9">I0b</text>
<text x="161.1" y="140.3">I3a</text>
<text x="240.6" y="142.9">AS</text>
<text x="143.8" y="148">O2b</text>
<text x="143.8" y="145.4">O1b</text>
<text x="161" y="145.4">I1b</text>
<text x="161" y="148">I2b</text>
<text x="239.3" y="145.4">UDS</text>
<text x="239.5" y="148">LDS</text>
<text x="143.8" y="150.5">O3b</text>
<text x="160" y="155.6">OEa</text>
<text x="161" y="150.5">I3b</text>
<text x="239.6" y="150.5">R/W</text>
<text x="159.9" y="158.1">OEb</text>
<text x="31.5" y="164.5">VCC</text>
<text x="41.3" y="164.5">NC/TS</text>
<text x="73.9" y="165.7">CP1..3</text>
<text x="73.9" y="163.2">CP0</text>
<text x="92.6" y="165.7">Q1</text>
<text x="92.6" y="163.2">Q0</text>
<text x="73.9" y="169.5">R0(1)</text>
<text x="73.9" y="172.1">R0(2)</text>
<text x="92.6" y="168.3">Q2</text>
<text x="92.6" y="170.8">Q3</text>
<text x="31.5" y="174.6">GND</text>
<text x="42.2" y="174.6">OUT</text>
</g>
<g font-size="1.4" fill="#008484">
<text x="37.4" y="28.9" transform="rotate(-90 37.4 28.9)">1M</text>
<text x="39.3" y="29.2" transform="rotate(-90 39.3 29.2)">R10</text>
<text x="83.2" y="28.9" transform="rotate(-90 83.2 28.9)">1M</text>
<text x="85" y="29.2" transform="rotate(-90 85 29.2)">R11</text>
<text x="191.1" y="29.7" transform="rotate(-90 191.1 29.7)">R</text>
<text x="194.9" y="29.7" transform="rotate(-90 194.9 29.7)">R</text>
<text x="198.7" y="29.7" transform="rotate(-90 198.7 29.7)">R</text>
<text x="193" y="30.5" transform="rotate(-90 193 30.5)">R12</text>
<text x="196.8" y="30.5" transform="rotate(-90 196.8 30.5)">R13</text>
<text x="200.6" y="30.5" transform="rotate(-90 200.6 30.5)">R14</text>
<text x="29.4" y="60.1">C10</text>
<text x="29.6" y="64.8">0.1uF</text>
<text x="37" y="60.1">C11</text>
<text x="37.2" y="64.8">0.1uF</text>
<text x="82.7" y="60.1">C12</text>
<text x="83" y="64.8">0.47uF</text>
<text x="48.9" y="91.6" transform="rotate(-90 48.9 91.6)">4.7K</text>
<text x="50.7" y="91.5" transform="rotate(-90 50.7 91.5)">R15</text>
<text x="53.9" y="91.6" transform="rotate(-90 53.9 91.6)">4.7K</text>
<text x="55.8" y="91.5" transform="rotate(-90 55.8 91.5)">R16</text>
</g>
<g font-size="1.1" fill="#008484">
<text x="40.8" y="16.8">VCC</text>
<text x="189.4" y="18.1">VCC</text>
<text x="226.2" y="29.5">VCC</text>
<text x="47.1" y="76.5">VCC</text>
<text x="160.2" y="128.6">VCC</text>
<text x="75.1" y="154">VCC</text>
<text x="21.7" y="157.8">VCC</text>
</g>
</svg>
